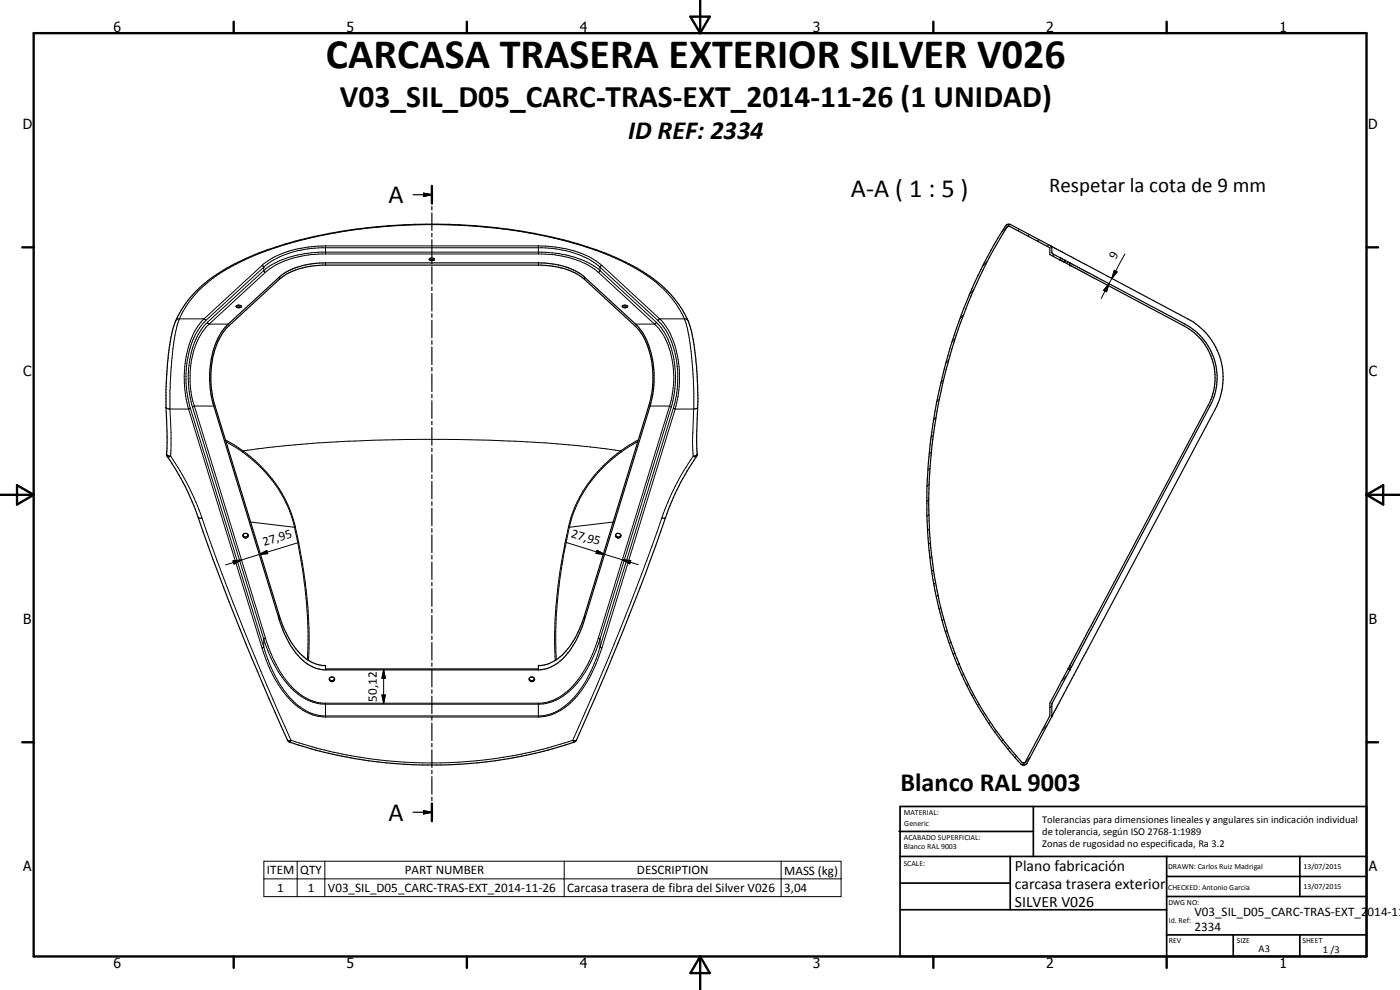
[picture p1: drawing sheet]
<svg xmlns="http://www.w3.org/2000/svg" width="420mm" height="297mm" viewBox="0 0 420 297" stroke-linecap="round" stroke-linejoin="round" font-family="sans-serif">
<g fill="none" stroke="#000" stroke-width=".35">
<path d="M124 58.4h5.6M127.1 58l2.5 .4-2.5 .5zM129.6 55.8v5.3M128.9 77.6a1.06 1.06 0 0 1 1.5 .3l-.3 .2h-.9l-.3-.2zM129.1 78.1h1.1M129.6 61.9v1.1M129.6 63.9v5.2M129.6 70v1M129.6 71.9v5.3M129.6 78.1v1M302.5 67.9l-.1 .1M315.4 73.8l-12.1-6.4a1.21 1.21 0 0 0-1.6 .4 157.3 157.3 0 0 0-23.1 71 142.4 142.4 0 0 0 .2 26.4 110.2 110.2 0 0 0 21.1 56.3l3.2 4.1 3.3 3.7 .5 .2h.7l.7-.6 7.3-13.8"/>
<path d="M315.4 73.8l41 21.9a20 20 0 0 1 8.3 27l-49.1 92.4M315.4 73.8h.1M315.5 73.9l.3 2 2.5 1.5M318 78h.1M318 78l-2.9-1.6v-2.1l-12.2-6.4h-.3a147.4 147.4 0 0 0-21.4 55.5 149 149 0 0 0-.8 49.1l1.2 6.4a104.3 104.3 0 0 0 25.1 49.9l.6 .1 .4-.3 7.4-13.8v-3.8l5.4-10.3M318.1 78l1.3 .7M318.3 77.4l-.3 .6M318.3 77.4l1.4 .7M319.4 78.7h.1M319.5 78.7l1.6 .8M319.7 78.1l-.2 .6M319.7 78.1l1.4 .8v.6"/>
<path d="M321.1 78.9l34.5 18.3a18.2 18.2 0 0 1 7.5 24.6l-42 79.2M321.1 79.5l34.2 18.3a17.6 17.6 0 0 1 7.3 23.8l-41.5 78.1M58.4 87.8a56.3 56.3 0 0 1 23.1-13.3 160.9 160.9 0 0 1 69.4-5.9 116.4 116.4 0 0 1 38 10.6 37 37 0 0 1 16.8 15.5 36.6 36.6 0 0 1 3.2 13.8l.6 10.2-.4 12.3 .1 5.4a79.9 79.9 0 0 0-9.4 18.8 809.2 809.2 0 0 1-26.9 67l-.2 .2a133.6 133.6 0 0 1-86.2 0 787.3 787.3 0 0 1-28.3-70.7 97.4 97.4 0 0 0-8.2-15.3 90.7 90.7 0 0 0-.2-14.2l.2-9a61.1 61.1 0 0 1 2.7-17 30.4 30.4 0 0 1 5.7-8.4zM71 91.7a.84 .84 0 0 1 1.4 .4 .93 .93 0 0 1-1.5-.2zM71.1 92.2h1.1M129.6 80v5.2M129.6 86.1v1.1M129.6 88.1v5.2M129.6 94.1v1.1M129.6 96.1v5.2M186.8 91.9a1.08 1.08 0 0 1 1.6 .1 .98 .98 0 0 1-1.6-.1zM187 92.2h1.1"/>
<path d="M129.6 102.2v1.1M129.6 104.1v5.3M129.6 110.3v1M129.6 112.2v5.3M129.6 118.4v1M129.6 120.3v5.2M129.6 126.4v1M129.6 128.3v5.3M129.6 134.5v1M129.6 136.4v5.2M129.6 142.5v1.1M129.6 144.4v5.3"/>
<path d="M129.6 150.5v1.1M129.6 152.5v5.2M129.6 158.6v1.1M72.9 160.6a.79 .79 0 0 0 .8 .6 .79 .79 0 0 0 .8-.6M129.6 160.5v5.3M129.6 166.7v1M129.6 168.6v5.3M129.6 174.8v1M129.6 176.7v5.2M184.7 160.6a.84 .84 0 0 0 .8 .6 .84 .84 0 0 0 .8-.6M129.6 182.8v1M129.6 184.7v5.3"/>
<path d="M129.6 190.8v1.1M129.6 192.8v5.2M129.6 198.9v1M321.1 199.7v1.3M321.1 199.7l-.6 1M97.7 201v-1.3a11.8 11.8 0 0 1-9.4-5.7 31.7 31.7 0 0 1-4.5-9.3l-19.3-63.1a27.1 27.1 0 0 1 2.3-21.7l1.3-1.6 15.7-14.5a21.1 21.1 0 0 1 13-4.3h65.6a20.7 20.7 0 0 1 13 4.3l15.2 14a21 21 0 0 1 5.3 14.6 27.2 27.2 0 0 1-1.1 9.2l-19.4 63.1a24.9 24.9 0 0 1-8.6 13.3 8.9 8.9 0 0 1-5.2 1.7v1.3M97.7 200.7h63.9M97.7 201h63.9M97.7 201a12.3 12.3 0 0 1-10-6.5 31.6 31.6 0 0 1-3.9-8.6l-19.6-64.1a28.3 28.3 0 0 1 2.5-22.4l1.8-2.2 15.3-14.1a21.2 21.2 0 0 1 13.9-4.2h63.9a21.8 21.8 0 0 1 13.8 4.2l15.3 14.1a21.9 21.9 0 0 1 5.6 14.6 31.6 31.6 0 0 1-1.2 10l-19.7 64.1a24.9 24.9 0 0 1-8.6 13.4 9.3 9.3 0 0 1-5.2 1.7M98.8 203.7a.82 .82 0 0 0 .8 .5 .82 .82 0 0 0 .8-.5M129.6 200.8v5.3M129.6 207v1"/>
<path d="M129.6 208.9v5.2M129.6 215v1.1M129.6 217v5.2M158.8 203.7a.82 .82 0 0 0 .8 .5 .82 .82 0 0 0 .8-.5M320.5 200.7l.6 .3M321.1 201l-5.4 10.2-.1 3.9M129.6 223.1v1M129.6 225v5.3M129.6 231.1v1.1M129.6 233v5.3M129.6 239.2v1M124 243.7h5.6"/>
<path d="M127.1 243.2l2.5 .5-2.5 .5zM129.6 241.1v5.3"/>
<circle cx="73.7" cy="160.7" r=".74"/>
<circle cx="185.6" cy="160.7" r=".76"/>
<circle cx="99.7" cy="203.8" r=".75"/>
<circle cx="159.7" cy="203.8" r=".75"/>
</g>
<g fill="none" stroke="#000" stroke-width=".3">
<path d="M78.6 79.6l.6 .6v1M78.6 79.6l-17.4 16.1M97.7 73.8v2.4M97.7 78.9v.6M97.7 73.8a30.6 30.6 0 0 0-18.5 5.4l-.6 .4M97.7 73.8h63.9M161.6 73.8v2.4M161.6 78.9v.6M161.6 73.8a31.4 31.4 0 0 1 17.9 4.9l1.1 .9M180.6 79.6l-.5 .5-.1 1.2-.4 .4M180.6 79.6l17.4 16.1M296.3 78.4l-1.4 1.4"/>
<path d="M303 67.3l-2.4 2.4M305.9 68.8l-.4 .5M308.9 70.4l-.5 .4M311.8 71.9l-.4 .5M314.7 73.4l-.4 .5M316.3 76.4l-.4 .4M320.5 78.6l-.4 .4M337.6 76.2l-3.9 7.4M61.2 95.7l.6 .5M61.2 95.7a24.3 24.3 0 0 0-5.9 16.2 34.8 34.8 0 0 0 1.3 10.8M61.2 95.7h-7.8l-.7 .5M61.8 96.2a22.5 22.5 0 0 0-5.9 14.8 32.3 32.3 0 0 0 1.2 11.4"/>
<path d="M61.8 96.2l17.9-16.5a28.6 28.6 0 0 1 16.9-5.4h66a28.3 28.3 0 0 1 16.9 5.4l18 16.5M62.3 96.7l.5 .5M62.3 96.7a21.9 21.9 0 0 0-5.7 14 32.3 32.3 0 0 0 1.2 11.4M62.8 97.2a18.3 18.3 0 0 0-4.7 8.1 28.7 28.7 0 0 0 .2 16.5M62.8 97.2h5.7M79.2 81.2a24.9 24.9 0 0 1 13.2-5.2l4.2-.4h66a29.4 29.4 0 0 1 16.9 5.1l17.5 16M79.2 81.2l.5 .5M79.2 81.2l-16.9 15.5M79.7 81.7a27.2 27.2 0 0 1 16.9-5.5h66a27.4 27.4 0 0 1 17 5.5M79.7 81.7l-16.9 15.5M83.8 83.1v.7M175.4 83.1v.7"/>
<path d="M179.6 81.7l16.8 15.5M190.7 97.2h5.7M196.4 97.2a20.8 20.8 0 0 1 5.7 14.6 30.5 30.5 0 0 1-1.2 10M197 96.7a23.5 23.5 0 0 1 5.7 17l-.4 4.8-.8 3.6M197 96.7l-.6 .5M197.5 96.2a22.9 22.9 0 0 1 5.9 15.8 31.4 31.4 0 0 1-1.3 10.4M198 95.7l-.5 .5M198 95.7a18.6 18.6 0 0 1 4.7 8.5 34.9 34.9 0 0 1-.1 18.5M198 95.7h7.9l.6 .5M289.1 94.6l-1 1M292.2 87l-1.2 1.2M332.8 85.1l-.7 2.4-.9-.4z"/>
<path d="M332.8 85.1l-2.3 4.4M333.7 83.6l-.9 1.5M334.4 81.1l.9 .5-1.6 2zM281.9 119.8l-.7 .7M283.2 114l-.8 .8M284.8 107.9l-.9 .9M286.7 101.5l-.9 .9M49.8 122.2l.5 .4 .7 .1M50 136.2l.3 .5 .9 .2M51 122.7h5.6M51 122.7v-5.6a78.7 78.7 0 0 1 2.7-21 33.9 33.9 0 0 1 17.2-16.9 115.7 115.7 0 0 1 39.2-10.7 158 158 0 0 1 69.8 7 53 53 0 0 1 20.7 12.8 23.5 23.5 0 0 1 6.5 14.6l1 10.3 .1 9.5M51 122.7a104.1 104.1 0 0 1 .2 14.2"/>
<path d="M51.2 136.9l-.5 .2-.5-.1M51.2 136.9a75.5 75.5 0 0 1 9.4 18.5M56.6 122.7l22 71.7M57.1 122.4l-.5 .3M57.1 122.4l22.1 71.7M57.8 122.1l21.4 69.6M58.3 121.8l-.5 .3M58.3 121.8l21.4 69.6M58.3 121.8h5.9M67.6 132l5.4 3.3M67.8 132.5l5.1 3.2M72.9 135.7a38.6 38.6 0 0 1 15.5 22.5"/>
<path d="M73 135.3l-.1 .4M73 135.3a39.6 39.6 0 0 1 15.6 22.8M73 135.3a309.3 309.3 0 0 1 33.5-3 502.4 502.4 0 0 1 34.8-.3 390.3 390.3 0 0 1 39.1 2.5l5.9 .8M186.3 135.3v.4M186.3 135.3a44.6 44.6 0 0 0-9.8 9.8 35.3 35.3 0 0 0-5.9 13M186.3 135.7a38.6 38.6 0 0 0-15.5 22.5M191.4 132.5l-5.1 3.2M191.6 132l-5.3 3.3M195.1 121.8h5.8M200.9 121.8l.6 .3M200.9 121.8l-21.3 69.6M201.5 122.1l-21.4 69.6"/>
<path d="M202.1 122.4l.5 .3M202.1 122.4l-22 71.7M202.6 122.7l-22 71.7M202.6 122.7h5.6M208.1 136.9l.4 .2 .5-.1M208.1 136.9a75.5 75.5 0 0 0-9.5 18.5M208.2 122.7l-.4 8.9 .3 5.3M209.2 136.2l-.3 .5-.8 .2M209.4 122.2l-.5 .4-.7 .1M279.5 135.6l-.7 .7M280.1 130.6l-.7 .6M280.9 125.3l-.7 .7"/>
<path d="M59.5 155.2l.4 .3 .7-.1M60.6 155.4a786.3 786.3 0 0 0 26.7 66.7M75.2 156.6l13.2 1.6M88.4 158.2a145.2 145.2 0 0 1 3.9 39.7M88.6 158.1l2.2 11.3 1.6 12.7 .4 8.8-.2 7.3M88.6 158.1l-.2 .1M170.6 158.1l.2 .1M170.6 158.1l-.5 2.5a152.8 152.8 0 0 0-3.6 26.6l-.1 6.1 .3 4.9M170.8 158.2l-.2 1.2a148.1 148.1 0 0 0-3.8 36.2l.2 2.3M184 156.6l-13.2 1.6M198.6 155.4a786.3 786.3 0 0 1-26.7 66.7M199.8 155.2l-.5 .3-.7-.1"/>
<path d="M278.8 149.9l-.6 .6M278.8 154.3l-.6 .6M278.8 145.3l-.6 .6M278.9 158.7l-.5 .6M279.1 140.5l-.6 .7M69.9 168.3l2.6-.3-2.3 1.2zM72.5 168l-4.8 1.5M77.8 166.4l2.2-1.2 .3 .9zM77.8 166.4l-5.3 1.6M89.2 162.9l-11.4 3.5M169.8 162.7l11.6 3.6M179.2 165.1l2.2 1.2-2.5-.2z"/>
<path d="M181.4 166.3l5.4 1.6M186.8 167.9l2.5 .3-.3 1zM186.8 167.9l4.7 1.5M279.2 162.9l-.5 .5M279.6 167l-.5 .5M280.2 170.9l-.6 .5M280.7 174.8l-.5 .5M281.5 178.6l-.5 .5M78.6 194.4a34.2 34.2 0 0 0 10.8 17.7 13.3 13.3 0 0 0 8.3 3M79.2 194.1a35.1 35.1 0 0 0 10.2 17.5 13.4 13.4 0 0 0 7.5 3.2h65.4a16.9 16.9 0 0 0 12.2-8.4 44.1 44.1 0 0 0 5.6-12.3M79.2 194.1l-.6 .3M79.2 191.7a32.1 32.1 0 0 0 10.9 17.1 13.5 13.5 0 0 0 7.6 2.5h63.9a16.8 16.8 0 0 0 12.9-8 41.7 41.7 0 0 0 5.6-11.6"/>
<path d="M79.2 191.7v2.4M79.7 191.4l-.5 .3M79.7 191.4a34.4 34.4 0 0 0 9.9 16.5 13.2 13.2 0 0 0 7.3 3.1h65.4a16.4 16.4 0 0 0 11.8-8 41.3 41.3 0 0 0 5.5-11.6M83.8 184.7v1.2M175.4 184.7v1.2M179.6 191.4l.5 .3M180.1 194.1l.5 .3M180.1 191.7v2.4M180.6 194.4a37.7 37.7 0 0 1-10.1 17.1 14.1 14.1 0 0 1-8.9 3.6M282.4 182.2l-.6 .5M283.2 185.8l-.4 .5M284.3 189.3l-.5 .4"/>
<path d="M285.4 192.7l-.5 .4M286.5 196l-.4 .4M287.9 199.1l-.5 .5M97.7 211v4.1M97.7 215.1h63.9M114.6 208.5h1l-.5 2.5zM115.1 201l.5 2.5h-1zM115.1 201v10M161.6 211v4.1M289.2 202.3l-.5 .4M290.6 205.3l-.4 .5M292.2 208.3l-.5 .4"/>
<path d="M293.8 211.2l-.5 .4M295.5 214l-.4 .4M297.2 216.7l-.4 .4M299.1 219.4l-.4 .4M314.2 217.6l-1.4 1.5M315.7 211.8l-.6 .5M320.1 202.8l-1.5 1.5M86.3 222l.4 .2 .6-.1M87.3 222.1l-.4 .6M87.3 222.1a135.3 135.3 0 0 0 75.6 2.7l9-2.7M171.9 222.1l.3 .6M172.2 222.7h.1"/>
<path d="M173 222l-.5 .2-.6-.1M301 221.9l-.4 .5M303 224.4l-.5 .4M305 226.9l-.4 .4M307.5 228.9l-.6 .6M309.1 227.2l-1.4 1.5M79.2 258.4h173.2v10.6h-173.2zM89.2 258.4v10.6M97.5 258.4v10.6M169.3 258.4v10.6M234.4 258.4v10.6M79.2 263.7h173.2"/>
</g>
<g fill="#000">
<circle cx="318.3" cy="77.4" r=".18"/>
<circle cx="319.7" cy="78.1" r=".18"/>
<circle cx="321.1" cy="79.5" r=".18"/>
<circle cx="321.1" cy="199.7" r=".18"/>
</g>
<g fill="none" stroke="#000" stroke-width=".71">
<path d="M10.1 9.9h400v277.1h-400zM70.1 6.5v3.4M140.1 6.5v3.4M207.2 5h5.8l-2.9 4.9zM210.1 0v9.9M280.1 6.5v3.4M350.1 6.5v3.4M129.6 55.8v5.3M6.7 74.2h3.4M410.1 74.2h3.5M.1 148.5h10M5.1 145.6l5 2.9-5 2.9z"/>
<path d="M410.1 148.5h10M410.1 148.5l5-2.9v5.8zM6.7 222.7h3.4M410.1 222.7h3.5M129.6 241.1v5.3M70.1 287v3.4M140.1 287v3.4M210.1 287v10M210.1 287l2.9 5h-5.8zM280.1 287v3.4M350.1 287v3.4"/>
</g>
<g fill="none" stroke="#000" stroke-width=".51">
<path d="M269.8 249.5h40.3M270.1 242h140v45h-140zM270.1 257h140M303.2 257v16M310.1 242v15M350.1 257v30M390.1 257v12M270.1 265h33.1M270.1 273h80M350.1 269h60M350.1 263h60M350.1 280.5h60"/>
<path d="M370.1 280.5v6.5M390.1 280.5v6.5"/>
</g>
<path d="M127.1 58l2.5 .4-2.5 .5zM332.8 85.1l-.7 2.4-.9-.4zM334.4 81.1l.9 .5-1.6 2zM69.9 168.3l2.6-.3-2.3 1.2zM77.8 166.4l2.2-1.2 .3 .9zM179.2 165.1l2.2 1.2-2.5-.2zM186.8 167.9l2.5 .3-.3 1zM114.6 208.5h1l-.5 2.5zM115.1 201l.5 2.5h-1zM127.1 243.2l2.5 .5-2.5 .5z" fill="#000"/>
<text font-size="12.6" x="97.8" y="20.3">CARCASA TRASERA EXTERIOR SILVER V026</text>
<text font-size="9.4" x="102" y="32">V03_SIL_D05_CARC-TRAS-EXT_2014-11-26 (1 UNIDAD)</text>
<g font-size="7.9">
<text x="188.5" y="41.6">ID REF: 2334</text>
<text x="255.4" y="59.1">A-A ( 1 : 5 )</text>
<text x="116.6" y="61">A</text>
<text x="270.2" y="237.3">Blanco RAL 9003</text>
<text x="116.6" y="246.3">A</text>
</g>
<text font-size="6.3" x="314.8" y="57.6">Respetar la cota de 9 mm</text>
<g font-size="4.7">
<text x="304.6" y="261.2">Plano fabricación</text>
<text x="304.6" y="266.6">carcasa trasera exterior</text>
<text x="304.6" y="272">SILVER V026</text>
</g>
<g font-size="4.2">
<text x="34" y="9.6">6</text>
<text x="104" y="9.6">5</text>
<text x="174" y="9.6">4</text>
<text x="244" y="9.6">3</text>
<text x="314" y="9.6">2</text>
<text x="384" y="9.6">1</text>
<text x="6.8" y="38.7">D</text>
<text x="410.6" y="38.7">D</text>
<text x="7" y="112.9">C</text>
<text x="410.8" y="112.9">C</text>
<text x="7" y="187.1">B</text>
<text x="410.8" y="187.1">B</text>
<text x="7" y="261.4">A</text>
<text x="410.8" y="261.4">A</text>
<text x="34" y="290.4">6</text>
<text x="104" y="290.4">5</text>
<text x="174" y="290.4">4</text>
<text x="244" y="290.4">3</text>
<text x="314" y="290.4">2</text>
<text x="384" y="290.4">1</text>
</g>
<g font-size="3.9">
<text x="334.9" y="77.9" transform="rotate(-62 334.9 77.9)">9</text>
<text x="171.2" y="161" transform="rotate(17 171.2 161)">27,95</text>
<text x="79.3" y="163.7" transform="rotate(-17 79.3 163.7)">27,95</text>
<text x="113.1" y="210.5" transform="rotate(-90 113.1 210.5)">50,12</text>
<text x="80.1" y="262.3">ITEM</text>
<text x="90.1" y="262.3">QTY</text>
<text x="121.5" y="262.3">PART NUMBER</text>
<text x="191.2" y="262.3">DESCRIPTION</text>
<text x="235.3" y="262.4">MASS (kg)</text>
<text x="83.2" y="267.6">1</text>
<text x="92.4" y="267.6">1</text>
<text x="98.4" y="267.6">V03_SIL_D05_CARC-TRAS-EXT_2014-11-26</text>
<text x="170.3" y="267.7">Carcasa trasera de fibra del Silver V026</text>
<text x="235.3" y="267.6">3,04</text>
<text x="358.5" y="275">V03_SIL_D05_CARC-TRAS-EXT_2014-11</text>
<text x="358.5" y="279.4">2334</text>
</g>
<g font-size="3.1">
<text x="312.7" y="246.8">Tolerancias para dimensiones lineales y angulares sin indicación individual</text>
<text x="312.7" y="250.4">de tolerancia, según ISO 2768-1:1989</text>
<text x="312.7" y="254">Zonas de rugosidad no especificada, Ra 3.2</text>
<text x="377.7" y="285.6">A3</text>
<text x="397" y="285.9">1 /3</text>
</g>
<g font-size="2.4">
<text x="271.2" y="244.4">MATERIAL:</text>
<text x="271.3" y="252">ACABADO SUPERFICIAL:</text>
<text x="271.4" y="247.9">Generic</text>
<text x="271.3" y="254.6">Blanco RAL 9003</text>
<text x="271.2" y="259.7">SCALE:</text>
<text x="350.6" y="260.8">DRAWN: Carlos Ruiz Madrigal</text>
<text x="391.2" y="260.6">13/07/2015</text>
<text x="350.6" y="267">CHECKED: Antonio Garcia</text>
<text x="391.2" y="266.7">13/07/2015</text>
<text x="350.6" y="271.4">DWG NO:</text>
<text x="350.8" y="276.9">Id. Ref:</text>
<text x="350.8" y="282.8">REV</text>
<text x="371.2" y="282.9">SIZE</text>
<text x="390.9" y="282.9">SHEET</text>
</g>
</svg>
